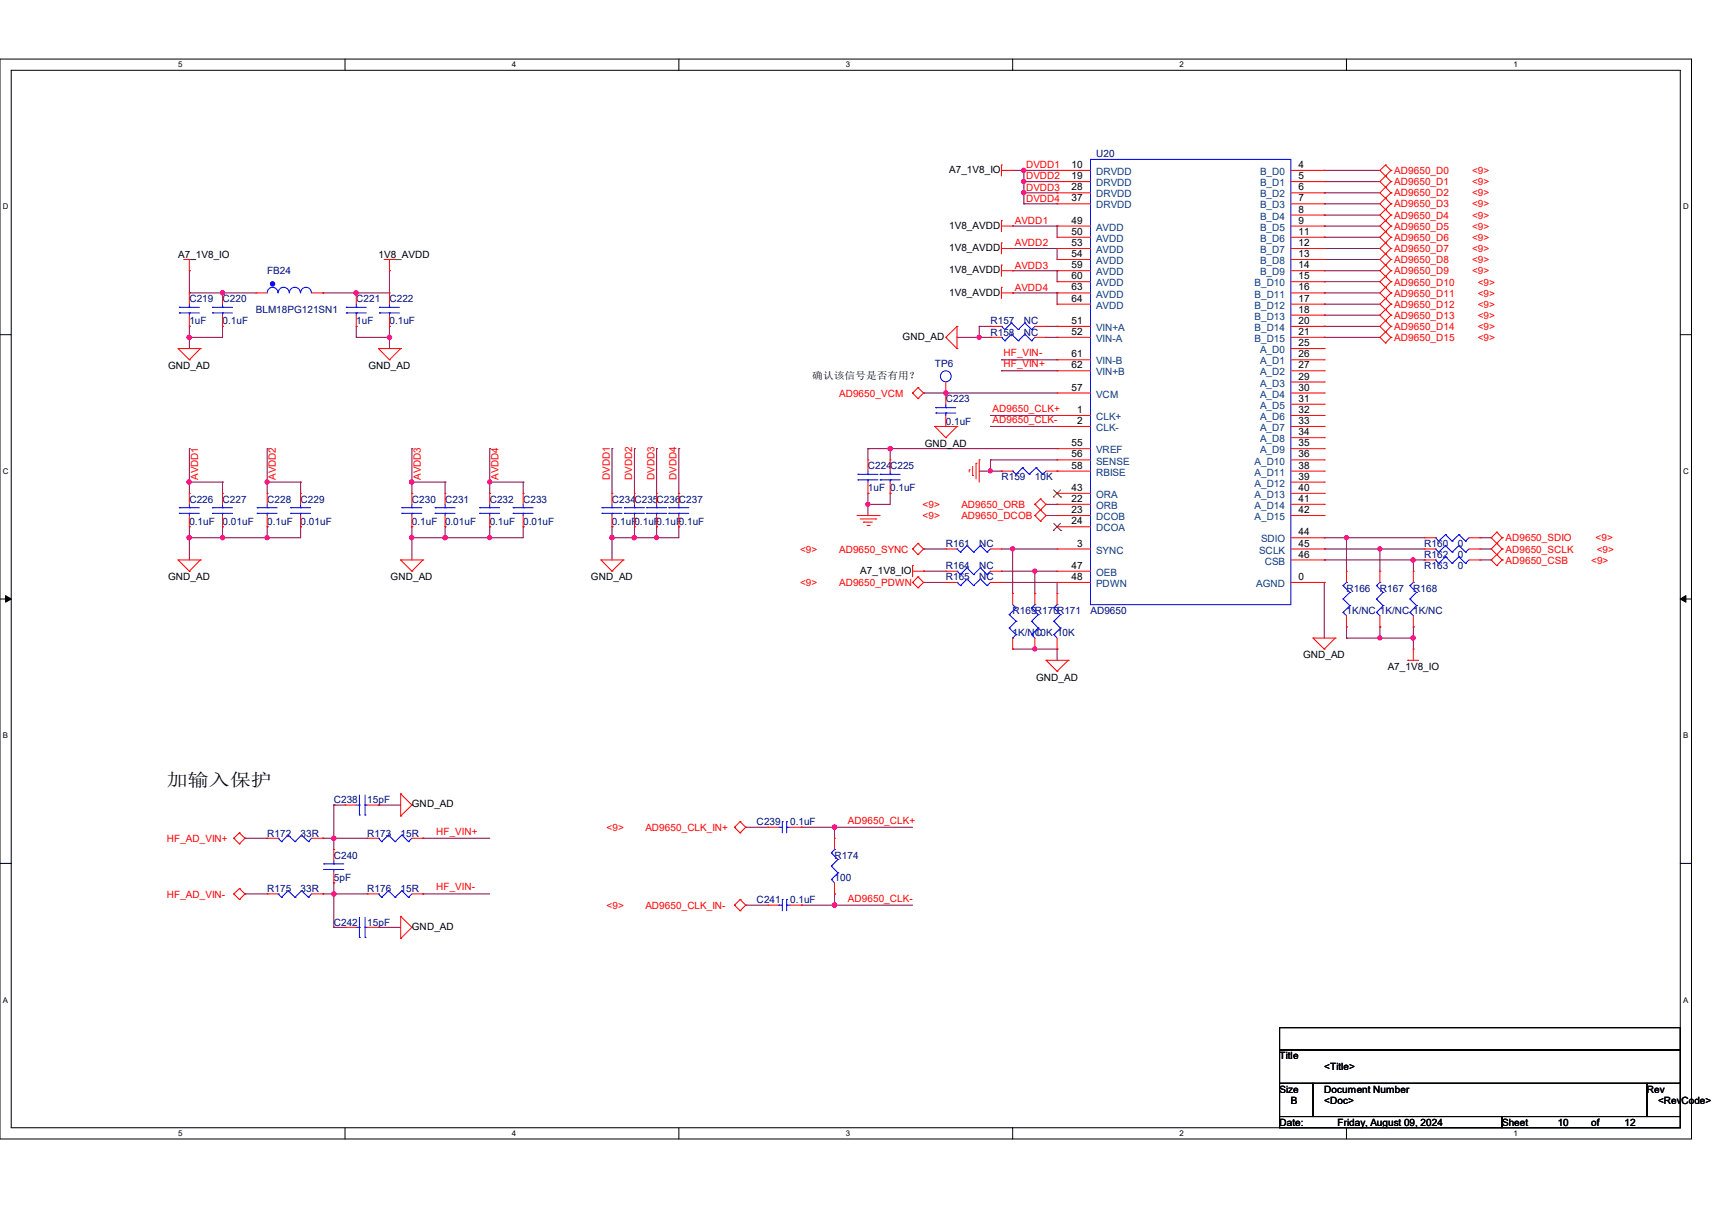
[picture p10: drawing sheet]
<svg xmlns="http://www.w3.org/2000/svg" width="297mm" height="210mm" viewBox="0 0 297 210" stroke-linecap="round" stroke-linejoin="round" font-family="sans-serif">
<path d="M0 10.2h293.5v187.3h-293.5zM1.9 12.2h289.6v183.4h-289.6z" fill="none" stroke="#000" stroke-width=".17"/>
<g fill="#fff">
<path d="M30.9 10.5h.8v1.5h-.8z"/>
<path d="M30.9 195.8h.8v1.5h-.8z"/>
</g>
<path d="M59.9 10.2v2M59.9 195.6v1.9" fill="none" stroke="#000" stroke-width=".17"/>
<g fill="#fff">
<path d="M88.8 10.5h.8v1.5h-.8z"/>
<path d="M88.8 195.8h.8v1.5h-.8z"/>
</g>
<path d="M117.8 10.2v2M117.8 195.6v1.9" fill="none" stroke="#000" stroke-width=".17"/>
<g fill="#fff">
<path d="M146.7 10.5h.8v1.5h-.8z"/>
<path d="M146.7 195.8h.8v1.5h-.8z"/>
</g>
<path d="M175.7 10.2v2M175.7 195.6v1.9" fill="none" stroke="#000" stroke-width=".17"/>
<g fill="#fff">
<path d="M204.6 10.5h.8v1.5h-.8z"/>
<path d="M204.6 195.8h.8v1.5h-.8z"/>
</g>
<path d="M233.6 10.2v2M233.6 195.6v1.9" fill="none" stroke="#000" stroke-width=".17"/>
<g fill="#fff">
<path d="M262.6 10.5h.7v1.5h-.7z"/>
<path d="M262.6 195.8h.7v1.5h-.7z"/>
<path d="M.5 35.1h1v1.5h-1z"/>
<path d="M292 35.1h1v1.5h-1z"/>
<path d="M.5 80.9h1v1.6h-1z"/>
<path d="M292 80.9h1v1.6h-1z"/>
</g>
<path d="M0 58h1.9M291.5 58h2" fill="none" stroke="#000" stroke-width=".17"/>
<g fill="#fff">
<path d="M.5 126.8h.9v1.5h-.9z"/>
<path d="M292 126.8h.9v1.5h-.9z"/>
</g>
<path d="M0 103.9h1.9M291.5 103.9h2" fill="none" stroke="#000" stroke-width=".17"/>
<path d="M1 103.3l.9 .6-.9 .5zM291.5 103.9l1-.6v1.1z" fill="#000" stroke="#000" stroke-width=".17"/>
<g fill="#fff">
<path d="M.5 172.6h.9v1.6h-.9z"/>
<path d="M292 172.6h.9v1.6h-.9z"/>
</g>
<path d="M0 149.7h1.9M291.5 149.7h2M222 178.2h69.5v3.9h-69.5zM222 182.1h69.5v5.8h-69.5zM222 187.9h5.8v5.7h-5.8zM222 193.6h38.6v2h-38.6zM227.8 187.9h57.9v5.7h-57.9zM260.6 193.6h30.9v2h-30.9zM285.7 187.9h5.8v5.7h-5.8z" fill="none" stroke="#000" stroke-width=".17"/>
<g fill="none" stroke="#800040" stroke-width=".17">
<path d="M175.7 39.2h.1M175.7 29.5h7.7M175.7 39.2h7.7M177.6 29.5h.1M177.6 31.5h.1M177.6 33.4h.1M177.6 35.3h.1M177.6 29.5v5.8M177.6 33.4h5.8M177.6 35.3h5.8M177.6 31.5h5.8M183.4 39.2h.1"/>
<path d="M183.4 39.2v1.9M229.7 29.5h.1M229.7 31.5h.1M229.7 33.4h.1M229.7 35.3h.1M229.7 37.3h.1M229.7 39.2h.1M229.7 29.5h9.7M229.7 33.4h9.7M229.7 35.3h9.7M229.7 39.2h9.7M229.7 31.5h9.7"/>
<path d="M229.7 37.3h9.7M32.9 56.6h.1M32.9 58.5h.1M32.9 50.8h.1M32.9 46.9h.1M32.9 50.8h11.5M32.9 46.9v3.9M32.9 56.6v3.9M38.6 56.6h.1M38.6 50.8h.1M38.6 56.6v1.9h-5.7M56 50.8h.1"/>
<path d="M61.8 56.6h.1M61.8 58.5h.1M61.8 50.8h.1M61.8 58.5h5.8M61.8 56.6v1.9M67.6 56.6h.1M67.6 58.5h.1M67.6 46.9h.1M67.6 46.9v3.9h-11.6M67.6 56.6v3.9M166 58.5h.1M166 58.5h5.8"/>
<path d="M169.9 56.6h.1M169.9 56.6h1.9M169.9 56.6v1.9M171.8 56.6h.1M171.8 58.5h.1M175.7 50.8h.1M175.7 43.1h.1M175.7 46.9h.1M175.7 50.8h7.7M175.7 43.1h7.7M175.7 46.9h7.7M181.5 56.6h1.9"/>
<path d="M181.5 58.5h1.9M183.4 56.6h.1M183.4 58.5h.1M183.4 43.1h.1M183.4 46.9h.1M183.4 50.8h.1M183.4 43.1v1.9M183.4 46.9v2M183.4 50.8v1.9M229.7 41.1h.1M229.7 43.1h.1M229.7 45h.1"/>
<path d="M229.7 46.9h.1M229.7 48.9h.1M229.7 50.8h.1M229.7 52.7h.1M229.7 54.7h.1M229.7 56.6h.1M229.7 58.5h.1M229.7 50.8h9.7M229.7 43.1h9.7M229.7 46.9h9.7M229.7 56.6h9.7M229.7 58.5h9.7"/>
<path d="M229.7 41.1h9.7M229.7 45h9.7M229.7 48.9h9.7M229.7 52.7h9.7M229.7 54.7h9.7M32.9 77.8h.1M32.9 77.8v7.8M46.4 77.8h.1M46.4 77.8v7.8M71.5 77.8h.1M71.5 77.8v7.8M85 77.8h.1"/>
<path d="M85 77.8v7.8M106.2 77.8h.1M106.2 77.8v7.8M110.1 77.8h.1M110.1 77.8v7.8M113.9 77.8h.1M113.9 77.8v7.8M117.8 77.8h.1M117.8 77.8v7.8M150.6 77.8h.1M150.6 77.8h32.8M150.6 77.8v2"/>
<path d="M154.4 77.8h.1M154.4 77.8v2M160.2 68.2h.1M160.2 68.2h23.2M164.1 68.2h.1M171.8 72.1h.1M171.8 74h.1M171.8 79.8h.1M171.8 72.1h11.6M171.8 74h11.6M171.8 79.8h11.6M171.8 79.8v1.9"/>
<path d="M173.7 62.4h.1M173.7 64.3h.1M173.7 62.4h9.7M173.7 64.3h9.7M32.9 93.3h.1M32.9 91.4h.1M32.9 83.6h.1M32.9 91.4v5.7M32.9 83.6h5.7M38.6 93.3h.1M38.6 91.4h.1M38.6 83.6h.1"/>
<path d="M38.6 83.6v2M38.6 91.4v1.9M46.4 93.3h.1M46.4 91.4h.1M46.4 83.6h.1M46.4 91.4v1.9M46.4 83.6h5.8M52.2 91.4h.1M52.2 83.6h.1M52.2 91.4v1.9h-19.3M52.2 83.6v2M71.5 93.3h.1"/>
<path d="M71.5 91.4h.1M71.5 83.6h.1M71.5 91.4v5.7M71.5 83.6h5.7M77.2 93.3h.1M77.2 91.4h.1M77.2 83.6h.1M77.2 83.6v2M77.2 91.4v1.9M85 93.3h.1M85 91.4h.1M85 83.6h.1"/>
<path d="M85 91.4v1.9M85 83.6h5.8M90.8 91.4h.1M90.8 83.6h.1M90.8 91.4v1.9h-19.3M90.8 83.6v2M106.2 93.3h.1M106.2 91.4h.1M106.2 91.4v5.7M110.1 93.3h.1M110.1 91.4h.1M110.1 91.4v1.9"/>
<path d="M113.9 93.3h.1M113.9 91.4h.1M113.9 91.4v1.9M117.8 91.4h.1M117.8 91.4v1.9h-11.6M150.6 87.5h.1M150.6 85.6h.1M150.6 85.6v3.8M154.4 85.6h.1M154.4 85.6v1.9h-3.8M160.2 99.1h.1M160.2 95.2h.1"/>
<path d="M160.2 99.1h3.9M160.2 95.2h3.9M169.9 81.7h3.8M171.8 81.7h.1M173.7 99.1h.1M173.7 81.7h.1M173.7 99.1h9.7M173.7 95.2h9.7M175.7 95.2h.1M175.7 95.2v7.7M179.5 99.1h.1M179.5 99.1v3.8"/>
<path d="M181.5 87.5h1.9M181.5 89.4h1.9M183.4 87.5h.1M183.4 89.4h.1M229.7 93.3h.1M229.7 95.2h.1M229.7 97.1h.1M229.7 93.3h17.4M229.7 95.2h17.4M229.7 97.1h17.4M233.6 93.3h.1M233.6 93.3v5.8"/>
<path d="M239.4 95.2h.1M239.4 95.2v3.9M245.2 97.1h.1M245.2 97.1v2M247.1 97.1h.1M256.8 93.3h1.9M256.8 95.2h1.9M256.8 97.1h1.9M258.7 93.3h.1M258.7 95.2h.1M258.7 97.1h.1M160.2 101h.1"/>
<path d="M160.2 101h3.9M173.7 101h.1M173.7 101h9.7M175.7 112.6h.1M175.7 112.6h7.7M179.5 112.6h.1M183.4 101h.1M183.4 112.6h.1M183.4 101v1.9M183.4 112.6v1.9M229.7 101h.1M229.7 101v9.7"/>
<path d="M233.6 110.7h.1M233.6 108.7h.1M233.6 110.7h11.6M233.6 108.7v2M239.4 108.7h.1M239.4 110.7h.1M239.4 108.7v2M245.2 108.7h.1M245.2 110.7h.1M245.2 108.7v3.9M57.9 139.6h.1M57.9 139.6v7.7"/>
<path d="M57.9 139.6h2M65.7 139.6h.1M65.7 139.6h3.8M42.5 145.4h.1M42.5 155h.1M42.5 145.4h3.9M42.5 155h3.9M56 155h.1M56 145.4h.1M56 145.4h7.7M56 155h7.7M57.9 153.1h.1"/>
<path d="M57.9 145.4h.1M57.9 155h.1M57.9 153.1v7.7M73.4 145.4h.1M73.4 155h.1M73.4 145.4h11.6M73.4 155h11.6M129.4 143.5h.1M129.4 157h.1M129.4 143.5h3.8M129.4 157h3.8M139 143.5h.1"/>
<path d="M139 157h.1M139 143.5h19.3M139 157h19.3M144.8 143.5h.1M144.8 155h.1M144.8 157h.1M144.8 143.5v1.9M144.8 155v2M57.9 160.8h.1M57.9 160.8h2M65.7 160.8h.1M65.7 160.8h3.8"/>
</g>
<g fill="#f0f" stroke="#f0f" stroke-width=".17">
<circle cx="179.5" cy="99" r=".36"/>
<circle cx="239.4" cy="110.6" r=".36"/>
<circle cx="233.6" cy="93.2" r=".36"/>
<circle cx="239.4" cy="95.2" r=".36"/>
<circle cx="245.2" cy="97.1" r=".38"/>
<circle cx="245.2" cy="110.6" r=".38"/>
<circle cx="177.6" cy="29.5" r=".38"/>
<circle cx="177.6" cy="33.4" r=".38"/>
<circle cx="177.6" cy="31.5" r=".38"/>
<circle cx="150.6" cy="87.5" r=".36"/>
<circle cx="154.4" cy="77.8" r=".38"/>
<circle cx="164.1" cy="68.2" r=".38"/>
<circle cx="179.5" cy="112.5" r=".36"/>
<circle cx="113.9" cy="93.2" r=".36"/>
<circle cx="110" cy="93.2" r=".38"/>
<circle cx="106.2" cy="93.2" r=".38"/>
<circle cx="38.6" cy="93.2" r=".38"/>
<circle cx="32.8" cy="93.2" r=".38"/>
<circle cx="46.3" cy="93.2" r=".36"/>
<circle cx="77.2" cy="93.2" r=".38"/>
<circle cx="71.4" cy="93.2" r=".38"/>
<circle cx="84.9" cy="93.2" r=".36"/>
<circle cx="71.4" cy="83.6" r=".38"/>
<circle cx="32.8" cy="83.6" r=".38"/>
<circle cx="46.3" cy="83.6" r=".36"/>
<circle cx="84.9" cy="83.6" r=".36"/>
<circle cx="169.9" cy="58.5" r=".36"/>
<circle cx="175.7" cy="95.2" r=".36"/>
<circle cx="67.6" cy="58.5" r=".38"/>
<circle cx="32.8" cy="58.5" r=".38"/>
<circle cx="38.6" cy="50.8" r=".38"/>
<circle cx="61.8" cy="50.8" r=".38"/>
<circle cx="57.9" cy="155" r=".38"/>
<circle cx="57.9" cy="145.4" r=".38"/>
<circle cx="144.8" cy="143.4" r=".38"/>
<circle cx="144.8" cy="157" r=".38"/>
<circle cx="171.8" cy="81.7" r=".36"/>
</g>
<g fill="none" stroke="#f00" stroke-width=".17">
<path d="M173.7 28.6h.1M173.7 38.3h.1M173.7 29.5h2M173.7 28.6v1.9M173.7 38.3v1.9M173.7 39.2h2M175.7 29.5h.1M175.7 39.2h.1M183.4 29.5h.1M183.4 31.5h.1M183.4 33.4h.1M183.4 35.3h.1"/>
<path d="M183.4 39.2h.1M183.4 29.5h5.8M183.4 39.2h5.8M183.4 31.5h5.8M183.4 33.4h5.8M183.4 35.3h5.8M223.9 29.5h5.8M223.9 39.2h5.8M223.9 31.5h5.8M223.9 33.4h5.8M223.9 35.3h5.8M223.9 37.3h5.8"/>
<path d="M229.7 29.5h.1M229.7 31.5h.1M229.7 33.4h.1M229.7 35.3h.1M229.7 37.3h.1M229.7 39.2h.1M240.4 28.6h.1M240.4 30.5h.1M240.4 32.5h.1M240.4 34.4h.1M240.4 36.3h.1M240.4 38.3h.1"/>
<path d="M240.4 30.5l-1 1 1 1M240.4 28.6l-1 .9 1 1M240.4 28.6l.9 .9M240.4 30.5l.9 1M240.4 32.5l-1 .9 1 1M240.4 32.5l.9 .9M240.4 34.4l.9 .9M240.4 36.3l-1 1 1.9 1.9M240.4 36.3l.9 1M240.4 38.3l-1 .9 1 1M241.3 29.5h.1M241.3 31.5h.1"/>
<path d="M241.3 33.4h.1M241.3 35.3h.1M241.3 37.3h.1M241.3 39.2h.1M241.3 29.5l-.9 1M241.3 31.5l-.9 1M241.3 33.4l-1.9 1.9 1 1M241.3 35.3l-.9 1M241.3 37.3l-.9 1M241.3 39.2l-.9 1M31.9 45h1.9M32.9 46.9h.1"/>
<path d="M32.9 56.6h.1M32.9 50.8h.1M32.9 45v1.9M32.9 50.8v1.9M32.9 54.7v1.9M33.8 45h.1M38.6 56.6h.1M38.6 50.8h.1M38.6 50.8v1.9M38.6 54.7v1.9M44.4 50.8h.1M44.4 50.8h2"/>
<path d="M54.1 50.8h1.9M56 50.8h.1M61.8 56.6h.1M61.8 50.8h.1M61.8 50.8v1.9M61.8 54.7v1.9M66.6 45h1.9M67.6 46.9h.1M67.6 56.6h.1M67.6 50.8h.1M67.6 45v1.9M67.6 50.8v1.9"/>
<path d="M67.6 54.7v1.9M68.5 45h.1M164.1 58.5h.1M164.1 58.5l1.9 2M166 56.6h.1M166 56.6v3.9M166 56.6l-1.9 1.9M171.8 56.6h.1M171.8 58.5h.1M171.8 56.6h1.9M171.8 58.5h1.9M173.7 42.1h.1"/>
<path d="M173.7 46h.1M173.7 49.8h.1M173.7 42.1v1.9M173.7 46v1.9M173.7 49.8v2M173.7 43.1h2M173.7 46.9h2M173.7 50.8h2M175.7 43.1h.1M175.7 46.9h.1M175.7 50.8h.1M179.5 56.6h2"/>
<path d="M179.5 58.5h2M181.5 56.6h.1M181.5 58.5h.1M183.4 41.1h.1M183.4 56.6h.1M183.4 58.5h.1M183.4 43.1h.1M183.4 45h.1M183.4 46.9h.1M183.4 48.9h.1M183.4 50.8h.1M183.4 52.7h.1"/>
<path d="M183.4 43.1h5.8M183.4 46.9h5.8M183.4 50.8h5.8M183.4 45h5.8M183.4 56.6h5.8M183.4 58.5h5.8M183.4 41.1h5.8M183.4 48.9h5.8M183.4 52.7h5.8M223.9 43.1h5.8M223.9 46.9h5.8M223.9 50.8h5.8"/>
<path d="M223.9 45h5.8M223.9 56.6h5.8M223.9 58.5h5.8M223.9 41.1h5.8M223.9 48.9h5.8M223.9 52.7h5.8M223.9 54.7h5.8M229.7 41.1h.1M229.7 43.1h.1M229.7 45h.1M229.7 46.9h.1M229.7 48.9h.1"/>
<path d="M229.7 50.8h.1M229.7 52.7h.1M229.7 54.7h.1M229.7 56.6h.1M229.7 58.5h.1M240.4 40.2h.1M240.4 42.1h.1M240.4 44h.1M240.4 46h.1M240.4 47.9h.1M240.4 49.8h.1M240.4 51.8h.1"/>
<path d="M240.4 53.7h.1M240.4 55.6h.1M240.4 57.6h.1M240.4 59.5h.1M240.4 40.2l-1 .9 1 1M240.4 40.2l.9 .9M240.4 42.1l-1 1 1 .9M240.4 42.1l.9 1M240.4 44l.9 1M240.4 46l-1 .9 1.9 2M240.4 46l.9 .9M240.4 47.9l-1 1 1 .9"/>
<path d="M240.4 49.8l-1 1 1 1M240.4 49.8l.9 1M240.4 51.8l-1 .9 1 1M240.4 51.8l.9 .9M240.4 53.7l.9 1M240.4 55.6l-1 1 1.9 1.9M240.4 55.6l.9 1M240.4 57.6l-1 .9 1 1M241.3 41.1h.1M241.3 43.1h.1M241.3 45h.1M241.3 46.9h.1"/>
<path d="M241.3 48.9h.1M241.3 50.8h.1M241.3 52.7h.1M241.3 54.7h.1M241.3 56.6h.1M241.3 58.5h.1M241.3 41.1l-.9 1M241.3 43.1l-1.9 1.9 1 1M241.3 45l-.9 1M241.3 46.9l-.9 1M241.3 48.9l-.9 .9M241.3 50.8l-.9 1"/>
<path d="M241.3 52.7l-1.9 2 1 .9M241.3 54.7l-.9 .9M241.3 56.6l-.9 1M241.3 58.5l-.9 1M30.9 60.5h.1M30.9 60.5h3.9M30.9 60.5l2 1.9M32.9 62.4h.1M34.8 60.5h.1M34.8 60.5l-1.9 1.9M65.7 60.5h.1M65.7 60.5h3.8"/>
<path d="M65.7 60.5l1.9 1.9M67.6 62.4h.1M69.5 60.5h.1M69.5 60.5l-1.9 1.9M150.6 79.8h.1M150.6 79.8v1.9M154.4 79.8h.1M154.4 79.8v1.9M158.3 68.2h.1M158.3 68.2l1 .9M159.3 67.2h.1M159.3 69.1h.1"/>
<path d="M159.3 67.2l.9 1-.9 .9M159.3 67.2l-1 1M162.2 74h.1M162.2 74h3.8M162.2 74l1.9 1.9M164.1 75.9h.1M164.1 74h.1M164.1 68.2h.1M164.1 66.3v3.8M164.1 72.1v1.9M166 74h.1M166 60.5h.1"/>
<path d="M166 74l-1.9 1.9M169.9 79.8h.1M169.9 79.8v3.8M183.4 72.1h.1M183.4 74h.1M183.4 77.8h.1M183.4 79.8h.1M183.4 68.2h.1M183.4 62.4h.1M183.4 64.3h.1M183.4 74h5.8M183.4 72.1h5.8"/>
<path d="M183.4 77.8h5.8M183.4 79.8h5.8M183.4 68.2h5.8M183.4 62.4h5.8M183.4 64.3h5.8M223.9 60.5h5.8M223.9 74h5.8M223.9 72.1h5.8M223.9 77.8h5.8M223.9 79.8h5.8M223.9 68.2h5.8M223.9 62.4h5.8"/>
<path d="M223.9 64.3h5.8M223.9 66.3h5.8M223.9 70.1h5.8M223.9 75.9h5.8M229.7 60.5h.1M229.7 62.4h.1M229.7 64.3h.1M229.7 66.3h.1M229.7 68.2h.1M229.7 70.1h.1M229.7 72.1h.1M229.7 74h.1"/>
<path d="M229.7 75.9h.1M229.7 77.8h.1M229.7 79.8h.1M30.9 97.1h.1M30.9 97.1h3.9M30.9 97.1l2 2M32.9 99.1h.1M32.9 91.4h.1M32.9 85.6h.1M32.9 85.6v1.9M32.9 89.4v2M34.8 97.1h.1"/>
<path d="M34.8 97.1l-1.9 2M38.6 91.4h.1M38.6 85.6h.1M38.6 85.6v1.9M38.6 89.4v2M46.4 91.4h.1M46.4 85.6h.1M46.4 85.6v1.9M46.4 89.4v2M52.2 91.4h.1M52.2 85.6h.1M52.2 85.6v1.9"/>
<path d="M52.2 89.4v2M69.5 97.1h.1M69.5 97.1h3.9M69.5 97.1l2 2M71.5 99.1h.1M71.5 91.4h.1M71.5 85.6h.1M71.5 85.6v1.9M71.5 89.4v2M73.4 97.1h.1M73.4 97.1l-1.9 2M77.2 91.4h.1"/>
<path d="M77.2 85.6h.1M77.2 85.6v1.9M77.2 89.4v2M85 91.4h.1M85 85.6h.1M85 85.6v1.9M85 89.4v2M90.8 91.4h.1M90.8 85.6h.1M90.8 85.6v1.9M90.8 89.4v2M104.3 97.1h.1"/>
<path d="M104.3 97.1h3.8M104.3 97.1l1.9 2M106.2 99.1h.1M106.2 91.4h.1M106.2 85.6h.1M106.2 85.6v1.9M106.2 89.4v2M108.1 97.1h.1M108.1 97.1l-1.9 2M110.1 91.4h.1M110.1 85.6h.1M110.1 85.6v1.9"/>
<path d="M110.1 89.4v2M113.9 91.4h.1M113.9 85.6h.1M113.9 85.6v1.9M113.9 89.4v2M117.8 91.4h.1M117.8 85.6h.1M117.8 85.6v1.9M117.8 89.4v2M148.7 89.4h3.8M149.2 90h2.7M149.8 90.6h.1"/>
<path d="M149.8 90.6h1.5M150.4 91.1h.4M150.6 85.6h.1M150.6 83.6v2M150.8 91.1h.1M151.9 90h.1M152.5 89.4h.1M154.4 85.6h.1M154.4 83.6v2M158.3 98.1h.1M158.3 95.2h.1M158.3 99.1h1.9"/>
<path d="M158.3 98.1v1.9M158.3 95.2l1 1M159.3 94.2h.1M159.3 96.2h.1M159.3 94.2l.9 1-.9 1M159.3 94.2l-1 1M160.2 99.1h.1M164.1 95.2h.1M164.1 99.1h.1M164.1 99.1h1.9M164.1 95.2h1.9M168.1 81.5h.1"/>
<path d="M168.1 81.5v.4M168.7 82.5h.1M168.7 80.9v1.6M169.3 80.3h.1M169.3 80.3v2.8M171.8 99.1h1.9M171.8 95.2h1.9M173.7 81.7h.1M173.7 95.2h.1M173.7 99.1h.1M173.7 81.7h2M179.5 87.5h.1"/>
<path d="M179.5 89.4h.1M179.5 87.5l2 1.9-1 1M179.5 89.4l1 1M180.5 86.5h.1M180.5 88.4h.1M180.5 90.4h.1M180.5 86.5l1 1-2 1.9M180.5 86.5l-1 1M181.5 81.7h7.7M183.4 81.7h.1M183.4 95.2h.1M183.4 87.5h.1"/>
<path d="M183.4 89.4h.1M183.4 91.4h.1M183.4 85.6h.1M183.4 99.1h.1M183.4 99.1h5.8M183.4 89.4h5.8M183.4 95.2h5.8M183.4 87.5h5.8M183.4 91.4h5.8M183.4 85.6h5.8M223.9 89.4h5.8M223.9 97.1h5.8"/>
<path d="M223.9 95.2h5.8M223.9 81.7h5.8M223.9 93.3h5.8M223.9 87.5h5.8M223.9 85.6h5.8M223.9 83.6h5.8M229.7 93.3h.1M229.7 95.2h.1M229.7 97.1h.1M229.7 81.7h.1M229.7 83.6h.1M229.7 85.6h.1"/>
<path d="M229.7 87.5h.1M229.7 89.4h.1M233.6 99.1h.1M233.6 99.1v1.9M239.4 99.1h.1M239.4 99.1v1.9M245.2 99.1h.1M245.2 99.1v1.9M247.1 95.2h.1M247.1 97.1h.1M247.1 93.3h.1M247.1 97.1h1.9"/>
<path d="M247.1 95.2h1.9M247.1 93.3h1.9M254.8 97.1h2M254.8 95.2h2M254.8 93.3h2M256.8 95.2h.1M256.8 97.1h.1M256.8 93.3h.1M259.7 92.3h.1M259.7 94.2h.1M259.7 96.2h.1M259.7 98.1h.1"/>
<path d="M259.7 92.3l-1 1 1 .9M259.7 92.3l.9 1M259.7 94.2l-1 1 1.9 1.9M259.7 94.2l.9 1M259.7 96.2l-1 .9 1 1M260.6 93.3h.1M260.6 95.2h.1M260.6 97.1h.1M260.6 93.3l-.9 .9M260.6 95.2l-.9 1M260.6 97.1l-.9 1M158.3 101h.1"/>
<path d="M158.3 101l1 .9M159.3 100h.1M159.3 101.9h.1M159.3 100l.9 1-.9 .9M159.3 100l-1 1M164.1 101h.1M164.1 101h1.9M171.8 101h1.9M173.7 101h.1M175.7 102.9h.1M175.7 112.6h.1M175.7 102.9v2"/>
<path d="M175.7 110.7v1.9M179.5 112.6h.1M179.5 102.9h.1M179.5 102.9v2M179.5 110.7v1.9M181.5 114.5h.1M181.5 114.5h3.8M181.5 114.5l1.9 1.9M183.4 116.4h.1M183.4 112.6h.1M183.4 102.9h.1M183.4 101h.1"/>
<path d="M183.4 102.9v2M183.4 110.7v1.9M183.4 101h5.8M185.3 114.5h.1M185.3 114.5l-1.9 1.9M223.9 101h5.8M227.8 110.7h.1M227.8 110.7h3.8M227.8 110.7l1.9 1.9M229.7 112.6h.1M229.7 101h.1M231.6 110.7h.1"/>
<path d="M231.6 110.7l-1.9 1.9M233.6 108.7h.1M233.6 106.8v1.9M239.4 108.7h.1M239.4 106.8v1.9M244.2 114.5h.1M244.2 114.5h1.9M245.2 112.6h.1M245.2 108.7h.1M245.2 106.8v1.9M245.2 112.6v1.9M59.9 139.6h.1"/>
<path d="M59.9 139.6h1.9M63.7 139.6h2M65.7 139.6h.1M69.5 137.7h.1M69.5 137.7v3.8M69.5 137.7l2 1.9M71.5 139.6h.1M71.5 139.6l-2 1.9M40.6 145.4h.1M40.6 155h.1M40.6 145.4l.9 .9M40.6 155l.9 1"/>
<path d="M41.5 144.4h.1M41.5 146.3h.1M41.5 154.1h.1M41.5 156h.1M41.5 144.4l1 1-1 .9M41.5 144.4l-.9 1M41.5 154.1l1 .9-1 1M41.5 154.1l-.9 .9M46.4 145.4h.1M46.4 155h.1M46.4 145.4h1.9M46.4 155h1.9"/>
<path d="M54.1 145.4h1.9M54.1 155h1.9M56 145.4h.1M56 155h.1M57.9 153.1h.1M57.9 147.3h.1M57.9 147.3v2M57.9 151.2v1.9M63.7 145.4h.1M63.7 155h.1M63.7 145.4h2M63.7 155h2"/>
<path d="M69.5 158.9h.1M69.5 141.5h.1M69.5 158.9v3.9M69.5 158.9l2 1.9M71.5 145.4h1.9M71.5 155h1.9M73.4 145.4h.1M73.4 155h.1M127.4 143.5h.1M127.4 157h.1M127.4 143.5l1 .9M127.4 157l1 .9"/>
<path d="M128.4 142.5h.1M128.4 144.4h.1M128.4 156h.1M128.4 157.9h.1M128.4 156l-1 1M128.4 142.5l1 1-1 .9M128.4 142.5l-1 1M128.4 156l1 1-1 .9M133.2 143.5h.1M133.2 157h.1M133.2 143.5h1.9M133.2 157h1.9"/>
<path d="M137.1 143.5h1.9M137.1 157h1.9M139 143.5h.1M139 157h.1M144.8 155h.1M144.8 145.4h.1M144.8 145.4v1.9M144.8 153.1v1.9M59.9 160.8h.1M59.9 160.8h1.9M63.7 160.8h2M65.7 160.8h.1"/>
<path d="M69.5 162.8h.1M71.5 160.8h.1M71.5 160.8l-2 2"/>
</g>
<g fill="none" stroke="#00f" stroke-width=".17">
<path d="M189.2 27.6h34.7v77.3h-34.7zM31.1 53.3h.1M31.1 54.3h.1M31.1 53.3h3.5M31.1 54.3h3.5M32.9 54.3h.1M32.9 53.3h.1M32.9 52.7v.6M32.9 54.3v.4M36.9 53.3h.1M36.9 54.3h.1M36.9 53.3h3.4"/>
<path d="M36.9 54.3h3.4M38.6 54.3h.1M38.6 53.3h.1M38.6 52.7v.6M38.6 54.3v.4M46.4 50.8a.93 .93 0 0 1 .9-1 .93 .93 0 0 1 .9 1M48.3 50.8a.95 .95 0 0 1 .9-1 .95 .95 0 0 1 1 1M50.2 50.8a.95 .95 0 0 1 1-1 .95 .95 0 0 1 .9 1 .95 .95 0 0 1 1-1 .95 .95 0 0 1 .9 1M60.1 53.3h.1M60.1 54.3h.1M60.1 53.3h3.4M60.1 54.3h3.4"/>
<path d="M61.8 54.3h.1M61.8 53.3h.1M61.8 52.7v.6M61.8 54.3v.4M65.8 53.3h.1M65.8 54.3h.1M65.8 53.3h3.5M65.8 54.3h3.5M67.6 54.3h.1M67.6 53.3h.1M67.6 52.7v.6M67.6 54.3v.4"/>
<path d="M173.7 56.6h.1M173.7 58.5h.1M173.7 56.6l.6 .5M173.7 58.5l.6 .6M174.3 57.1h.1M174.3 59.1h.1M175.5 56h.1M175.5 58h.1M175.5 56l1.2 1.1M175.5 56l-1.2 1.1M175.5 58l1.2 1.1M175.5 58l-1.2 1.1"/>
<path d="M176.7 57.1h.1M176.7 59.1h.1M177.8 56h.1M177.8 58h.1M177.8 56l1.2 1.1M177.8 56l-1.1 1.1M177.8 58l1.2 1.1M177.8 58l-1.1 1.1M179 57.1h.1M179 59.1h.1M179.5 56.6l-.5 .5M179.5 58.5l-.5 .6"/>
<path d="M162.3 70.7h.1M162.3 71.6h.1M162.3 70.7h3.5M162.3 71.6h3.5M164.1 71.6h.1M164.1 70.7h.1M164.1 70.1v.6M164.1 71.6v.5M31.1 88.1h.1M31.1 89h.1M31.1 88.1h3.5M31.1 89h3.5"/>
<path d="M32.9 89h.1M32.9 88.1h.1M32.9 87.5v.6M32.9 89v.4M36.9 88.1h.1M36.9 89h.1M36.9 88.1h3.4M36.9 89h3.4M38.6 89h.1M38.6 88.1h.1M38.6 87.5v.6M38.6 89v.4"/>
<path d="M44.6 88.1h.1M44.6 89h.1M44.6 88.1h3.5M44.6 89h3.5M46.4 89h.1M46.4 88.1h.1M46.4 87.5v.6M46.4 89v.4M50.4 88.1h.1M50.4 89h.1M50.4 88.1h3.5M50.4 89h3.5"/>
<path d="M52.2 89h.1M52.2 88.1h.1M52.2 87.5v.6M52.2 89v.4M69.7 88.1h.1M69.7 89h.1M69.7 88.1h3.5M69.7 89h3.5M71.5 89h.1M71.5 88.1h.1M71.5 87.5v.6M71.5 89v.4"/>
<path d="M75.5 88.1h.1M75.5 89h.1M75.5 88.1h3.5M75.5 89h3.5M77.2 89h.1M77.2 88.1h.1M77.2 87.5v.6M77.2 89v.4M83.2 88.1h.1M83.2 89h.1M83.2 88.1h3.5M83.2 89h3.5"/>
<path d="M85 89h.1M85 88.1h.1M85 87.5v.6M85 89v.4M89 88.1h.1M89 89h.1M89 88.1h3.5M89 89h3.5M90.8 89h.1M90.8 88.1h.1M90.8 87.5v.6M90.8 89v.4"/>
<path d="M104.4 88.1h.1M104.4 89h.1M104.4 88.1h3.5M104.4 89h3.5M106.2 89h.1M106.2 88.1h.1M106.2 87.5v.6M106.2 89v.4M108.3 88.1h.1M108.3 89h.1M108.3 88.1h3.5M108.3 89h3.5"/>
<path d="M110.1 89h.1M110.1 88.1h.1M110.1 87.5v.6M110.1 89v.4M112.2 88.1h.1M112.2 89h.1M112.2 88.1h3.5M112.2 89h3.5M113.9 89h.1M113.9 88.1h.1M113.9 87.5v.6M113.9 89v.4"/>
<path d="M116 88.1h.1M116 89h.1M116 88.1h3.5M116 89h3.5M117.8 89h.1M117.8 88.1h.1M117.8 87.5v.6M117.8 89v.4M148.8 82.3h.1M148.8 83.2h.1M148.8 82.3h3.5M148.8 83.2h3.5"/>
<path d="M150.6 83.2h.1M150.6 82.3h.1M150.6 81.7v.6M150.6 83.2v.4M152.7 82.3h.1M152.7 83.2h.1M152.7 82.3h3.5M152.7 83.2h3.5M154.4 83.2h.1M154.4 82.3h.1M154.4 81.7v.6M154.4 83.2v.4"/>
<path d="M166 95.2h.1M166 99.1h.1M166 95.2l.6 .6M166 99.1l.6 .6M166.6 95.8h.1M166.6 99.7h.1M167.8 94.6h.1M167.8 98.5h.1M167.8 94.6l1.1 1.2M167.8 94.6l-1.2 1.2M167.8 98.5l1.1 1.2M167.8 98.5l-1.2 1.2"/>
<path d="M168.9 95.8h.1M168.9 99.7h.1M170.1 94.6h.1M170.1 98.5h.1M170.1 94.6l1.1 1.2M170.1 94.6l-1.2 1.2M170.1 98.5l1.1 1.2M170.1 98.5l-1.2 1.2M171.2 95.8h.1M171.2 99.7h.1M171.8 95.2l-.6 .6M171.8 99.1l-.6 .6"/>
<path d="M175.7 81.7h.1M175.7 81.7l.6 .6M176.3 82.3h.1M177.4 81.1h.1M177.4 81.1l1.2 1.2M177.4 81.1l-1.1 1.2M178.6 82.3h.1M179.7 81.1h.1M179.7 81.1l1.2 1.2M179.7 81.1l-1.1 1.2M180.9 82.3h.1M181.5 81.7l-.6 .6"/>
<path d="M249 95.2h.1M249 97.1h.1M249 93.3h.1M249 95.2l.6 .6M249 97.1l.6 .6M249 93.3l.6 .6M249.6 95.8h.1M249.6 97.7h.1M249.6 93.9h.1M250.8 94.6h.1M250.8 96.6h.1M250.8 92.7h.1"/>
<path d="M250.8 94.6l1.1 1.2M250.8 94.6l-1.2 1.2M250.8 96.6l1.1 1.1M250.8 96.6l-1.2 1.1M250.8 92.7l1.1 1.2M250.8 92.7l-1.2 1.2M251.9 95.8h.1M251.9 97.7h.1M251.9 93.9h.1M253.1 94.6h.1M253.1 96.6h.1M253.1 92.7h.1"/>
<path d="M253.1 94.6l1.2 1.2M253.1 94.6l-1.2 1.2M253.1 96.6l1.2 1.1M253.1 96.6l-1.2 1.1M253.1 92.7l1.2 1.2M253.1 92.7l-1.2 1.2M254.3 95.8h.1M254.3 97.7h.1M254.3 93.9h.1M254.8 95.2l-.5 .6M254.8 97.1l-.5 .6M254.8 93.3l-.5 .6"/>
<path d="M166 101h.1M166 101l.6 .6M166.6 101.6h.1M167.8 100.4h.1M167.8 100.4l1.1 1.2M167.8 100.4l-1.2 1.2M168.9 101.6h.1M170.1 100.4h.1M170.1 100.4l1.1 1.2M170.1 100.4l-1.2 1.2M171.2 101.6h.1M171.8 101l-.6 .6"/>
<path d="M175.1 106.6h.1M175.1 108.9h.1M175.1 106.6l1.2 1.1M175.1 108.9l1.2 1.2M175.7 110.7h.1M175.7 104.9l.6 .5M176.3 105.4h.1M176.3 107.7h.1M176.3 110.1h.1M176.3 105.4l-1.2 1.2M176.3 107.7l-1.2 1.2M176.3 110.1l-.6 .6"/>
<path d="M179 110.1h.1M179 107.7h.1M179 105.4h.1M179 110.1l.5 .6M179 107.7l1.1 1.2M179 105.4l1.1 1.2M179.5 104.9h.1M179.5 104.9l-.5 .5M180.1 108.9h.1M180.1 106.6h.1M180.1 108.9l-1.1 1.2M180.1 106.6l-1.1 1.1"/>
<path d="M182.8 110.1h.1M182.8 107.7h.1M182.8 105.4h.1M182.8 110.1l.6 .6M182.8 107.7l1.2 1.2M182.8 105.4l1.2 1.2M183.4 104.9h.1M183.4 104.9l-.6 .5M184 108.9h.1M184 106.6h.1M184 108.9l-1.2 1.2M184 106.6l-1.2 1.1"/>
<path d="M233 106.2h.1M233 103.9h.1M233 101.6h.1M233 106.2l.6 .6M233 103.9l1.2 1.1M233 101.6l1.2 1.1M233.6 101h.1M233.6 101l-.6 .6M234.2 105h.1M234.2 102.7h.1M234.2 105l-1.2 1.2M234.2 102.7l-1.2 1.2"/>
<path d="M238.8 106.2h.1M238.8 103.9h.1M238.8 101.6h.1M238.8 106.2l.6 .6M238.8 103.9l1.1 1.1M238.8 101.6l1.1 1.1M239.4 101h.1M239.4 101l-.6 .6M239.9 105h.1M239.9 102.7h.1M239.9 105l-1.1 1.2M239.9 102.7l-1.1 1.2"/>
<path d="M244.6 106.2h.1M244.6 103.9h.1M244.6 101.6h.1M244.6 106.2l.6 .6M244.6 103.9l1.1 1.1M244.6 101.6l1.1 1.1M245.2 101h.1M245.2 101l-.6 .6M245.7 105h.1M245.7 102.7h.1M245.7 105l-1.1 1.2M245.7 102.7l-1.1 1.2"/>
<path d="M61.8 139.6h.6M62.4 139.6h.1M62.4 137.9v3.5M63.3 139.6h.1M63.3 139.6h.4M63.3 137.9v3.5M48.3 145.4h.1M48.3 155h.1M48.3 145.4l.6 .6M48.3 155l.6 .6M48.9 146h.1M48.9 155.6h.1"/>
<path d="M50 144.8h.1M50 154.5h.1M50 144.8l1.2 1.2M50 144.8l-1.1 1.2M50 154.5l1.2 1.1M50 154.5l-1.1 1.1M51.2 146h.1M51.2 155.6h.1M52.3 144.8h.1M52.3 154.5h.1M52.3 144.8l1.2 1.2M52.3 144.8l-1.1 1.2"/>
<path d="M52.3 154.5l1.2 1.1M52.3 154.5l-1.1 1.1M53.5 146h.1M53.5 155.6h.1M54.1 145.4l-.6 .6M54.1 155l-.6 .6M56.2 149.8h.1M56.2 150.8h.1M56.2 149.8h3.4M56.2 150.8h3.4M57.9 150.8h.1M57.9 149.8h.1"/>
<path d="M57.9 149.3v.5M57.9 150.8v.4M62.4 141.4h.1M62.4 159.1v3.5M63.3 141.4h.1M63.3 159.1v3.5M65.7 145.4h.1M65.7 155h.1M65.7 145.4l.5 .6M65.7 155l.5 .6M66.2 146h.1M66.2 155.6h.1"/>
<path d="M67.4 144.8h.1M67.4 154.5h.1M67.4 144.8l1.1 1.2M67.4 144.8l-1.2 1.2M67.4 154.5l1.1 1.1M67.4 154.5l-1.2 1.1M68.5 146h.1M68.5 155.6h.1M69.7 144.8h.1M69.7 154.5h.1M69.7 144.8l1.2 1.2M69.7 144.8l-1.2 1.2"/>
<path d="M69.7 154.5l1.2 1.1M69.7 154.5l-1.2 1.1M70.9 146h.1M70.9 155.6h.1M71.5 145.4l-.6 .6M71.5 155l-.6 .6M135.1 143.5h.1M135.1 157h.1M135.1 143.5h.6M135.1 157h.6M135.7 142.5h.1M135.7 156h.1"/>
<path d="M135.7 142.5v1.9M135.7 156v1.9M136.5 142.5h.1M136.5 143.5h.1M136.5 156h.1M136.5 157h.1M136.5 142.5v1.9M136.5 156v1.9M136.5 143.5h.6M136.5 157h.6M144.2 152.5h.1M144.2 150.2h.1"/>
<path d="M144.2 147.9h.1M144.2 152.5l.6 .6M144.2 150.2l1.2 1.2M144.2 147.9l1.2 1.2M144.8 147.3h.1M144.8 147.3l-.6 .6M145.4 151.4h.1M145.4 149.1h.1M145.4 151.4l-1.2 1.1M145.4 149.1l-1.2 1.1M61.8 160.8h.6M62.4 162.6h.1"/>
<path d="M62.4 160.8h.1M63.3 160.8h.1M63.3 162.6h.1M63.3 160.8h.4"/>
<circle cx="164.1" cy="65.3" r=".94"/>
</g>
<circle cx="47.3" cy="49.2" r=".38" fill="#00f" stroke="#00f" stroke-width=".17"/>
<path d="M182.8 92h.1M182.8 86.2h.1M182.8 90.8l1.2 1.2M182.8 85l1.2 1.2M184 90.8l-1.2 1.2M184 85l-1.2 1.2M184 92h.1M184 86.2h.1" fill="none" stroke="#804000" stroke-width=".17"/>
<text font-size="3" x="29" y="136.2">加输入保护</text>
<g font-size="1.7" fill="#f00">
<text x="178" y="29.2">DVDD1</text>
<text x="178" y="31.1">DVDD2</text>
<text x="178" y="33.1">DVDD3</text>
<text x="178" y="35">DVDD4</text>
<text x="241.9" y="30.2">AD9650_D0</text>
<text x="241.9" y="32.1">AD9650_D1</text>
<text x="241.9" y="34.1">AD9650_D2</text>
<text x="241.9" y="36">AD9650_D3</text>
<text x="255.4" y="30.2">&lt;9&gt;</text>
<text x="255.4" y="32.1">&lt;9&gt;</text>
<text x="255.4" y="34.1">&lt;9&gt;</text>
<text x="255.4" y="36">&lt;9&gt;</text>
<text x="176.1" y="38.8">AVDD1</text>
<text x="241.9" y="37.9">AD9650_D4</text>
<text x="241.9" y="39.9">AD9650_D5</text>
<text x="241.9" y="41.8">AD9650_D6</text>
<text x="255.4" y="37.9">&lt;9&gt;</text>
<text x="255.4" y="39.9">&lt;9&gt;</text>
<text x="255.4" y="41.8">&lt;9&gt;</text>
<text x="176.1" y="42.7">AVDD2</text>
<text x="176.1" y="46.6">AVDD3</text>
<text x="241.9" y="43.7">AD9650_D7</text>
<text x="241.9" y="45.6">AD9650_D8</text>
<text x="241.9" y="47.6">AD9650_D9</text>
<text x="255.4" y="43.7">&lt;9&gt;</text>
<text x="255.4" y="45.6">&lt;9&gt;</text>
<text x="255.4" y="47.6">&lt;9&gt;</text>
<text x="176.1" y="50.4">AVDD4</text>
<text x="241.9" y="49.5">AD9650_D10</text>
<text x="241.9" y="51.4">AD9650_D11</text>
<text x="241.9" y="53.4">AD9650_D12</text>
<text x="256.4" y="49.5">&lt;9&gt;</text>
<text x="256.4" y="51.4">&lt;9&gt;</text>
<text x="256.4" y="53.4">&lt;9&gt;</text>
<text x="241.9" y="55.3">AD9650_D13</text>
<text x="241.9" y="57.2">AD9650_D14</text>
<text x="241.9" y="59.2">AD9650_D15</text>
<text x="256.4" y="55.3">&lt;9&gt;</text>
<text x="256.4" y="57.2">&lt;9&gt;</text>
<text x="256.4" y="59.2">&lt;9&gt;</text>
<text x="174.1" y="61.8">HF_VIN-</text>
<text x="174.1" y="63.7">HF_VIN+</text>
<text x="145.6" y="68.8">AD9650_VCM</text>
<text x="172.2" y="71.5">AD9650_CLK+</text>
<text x="172.2" y="73.4">AD9650_CLK-</text>
<text x="34.4" y="83.2" transform="rotate(-90 34.4 83.2)">AVDD1</text>
<text x="47.9" y="83.2" transform="rotate(-90 47.9 83.2)">AVDD2</text>
<text x="73" y="83.2" transform="rotate(-90 73 83.2)">AVDD3</text>
<text x="86.5" y="83.2" transform="rotate(-90 86.5 83.2)">AVDD4</text>
<text x="105.8" y="83.2" transform="rotate(-90 105.8 83.2)">DVDD1</text>
<text x="109.7" y="83.2" transform="rotate(-90 109.7 83.2)">DVDD2</text>
<text x="113.5" y="83.2" transform="rotate(-90 113.5 83.2)">DVDD3</text>
<text x="117.4" y="83.2" transform="rotate(-90 117.4 83.2)">DVDD4</text>
<text x="160.1" y="88.1">&lt;9&gt;</text>
<text x="166.8" y="88.1">AD9650_ORB</text>
<text x="138.8" y="95.8">&lt;9&gt;</text>
<text x="145.6" y="95.8">AD9650_SYNC</text>
<text x="160.1" y="90">&lt;9&gt;</text>
<text x="166.8" y="90">AD9650_DCOB</text>
<text x="261.2" y="93.9">AD9650_SDIO</text>
<text x="261.2" y="95.8">AD9650_SCLK</text>
<text x="276.8" y="93.9">&lt;9&gt;</text>
<text x="277" y="95.8">&lt;9&gt;</text>
<text x="138.8" y="101.6">&lt;9&gt;</text>
<text x="145.6" y="101.6">AD9650_PDWN</text>
<text x="261.2" y="97.8">AD9650_CSB</text>
<text x="276.1" y="97.8">&lt;9&gt;</text>
<text x="147.1" y="142.9">AD9650_CLK+</text>
<text x="29" y="146">HF_AD_VIN+</text>
<text x="75.7" y="144.8">HF_VIN+</text>
<text x="105.2" y="144.1">&lt;9&gt;</text>
<text x="112" y="144.1">AD9650_CLK_IN+</text>
<text x="29" y="155.7">HF_AD_VIN-</text>
<text x="75.7" y="154.4">HF_VIN-</text>
<text x="105.2" y="157.6">&lt;9&gt;</text>
<text x="112" y="157.6">AD9650_CLK_IN-</text>
<text x="147.1" y="156.4">AD9650_CLK-</text>
</g>
<g font-size="1.7">
<text x="185.9" y="29.1">10</text>
<text x="225.3" y="29.1">4</text>
<text x="164.7" y="30">A7_1V8_IO</text>
<text x="185.9" y="31.1">19</text>
<text x="185.9" y="33">28</text>
<text x="185.9" y="34.9">37</text>
<text x="225.3" y="31.1">5</text>
<text x="225.3" y="33">6</text>
<text x="225.3" y="34.9">7</text>
<text x="164.7" y="39.7">1V8_AVDD</text>
<text x="185.9" y="38.8">49</text>
<text x="185.9" y="40.7">50</text>
<text x="225.3" y="36.9">8</text>
<text x="225.3" y="38.8">9</text>
<text x="225.3" y="40.7">11</text>
<text x="30.9" y="44.7">A7_1V8_IO</text>
<text x="65.7" y="44.7">1V8_AVDD</text>
<text x="164.7" y="43.5">1V8_AVDD</text>
<text x="164.7" y="47.4">1V8_AVDD</text>
<text x="185.9" y="42.7">53</text>
<text x="185.9" y="44.6">54</text>
<text x="185.9" y="46.5">59</text>
<text x="225.3" y="42.7">12</text>
<text x="225.3" y="44.6">13</text>
<text x="225.3" y="46.5">14</text>
<text x="164.7" y="51.3">1V8_AVDD</text>
<text x="185.9" y="48.4">60</text>
<text x="185.9" y="50.4">63</text>
<text x="185.9" y="52.3">64</text>
<text x="225.3" y="48.4">15</text>
<text x="225.3" y="50.4">16</text>
<text x="225.3" y="52.3">17</text>
<text x="156.6" y="59">GND_AD</text>
<text x="185.9" y="56.2">51</text>
<text x="185.9" y="58.1">52</text>
<text x="225.3" y="54.2">18</text>
<text x="225.3" y="56.2">20</text>
<text x="225.3" y="58.1">21</text>
<text x="29.2" y="64">GND_AD</text>
<text x="63.9" y="64">GND_AD</text>
<text x="140.9" y="65.7">确认该信号是否有用？</text>
<text x="185.9" y="62">61</text>
<text x="185.9" y="63.9">62</text>
<text x="225.3" y="60">25</text>
<text x="225.3" y="62">26</text>
<text x="225.3" y="63.9">27</text>
<text x="225.3" y="65.8">29</text>
<text x="185.9" y="67.7">57</text>
<text x="186.9" y="71.6">1</text>
<text x="225.3" y="67.7">30</text>
<text x="225.3" y="69.7">31</text>
<text x="225.3" y="71.6">32</text>
<text x="160.4" y="77.5">GND_AD</text>
<text x="185.9" y="77.4">55</text>
<text x="186.9" y="73.5">2</text>
<text x="225.3" y="73.5">33</text>
<text x="225.3" y="75.5">34</text>
<text x="225.3" y="77.4">35</text>
<text x="185.9" y="79.3">56</text>
<text x="185.9" y="81.3">58</text>
<text x="225.3" y="79.3">36</text>
<text x="225.3" y="81.3">38</text>
<text x="225.3" y="83.2">39</text>
<text x="185.9" y="87">22</text>
<text x="185.9" y="89">23</text>
<text x="185.9" y="85.1">43</text>
<text x="225.3" y="85.1">40</text>
<text x="225.3" y="87">41</text>
<text x="225.3" y="89">42</text>
<text x="185.9" y="90.9">24</text>
<text x="186.9" y="94.8">3</text>
<text x="225.3" y="92.8">44</text>
<text x="225.3" y="94.8">45</text>
<text x="29.2" y="100.7">GND_AD</text>
<text x="67.8" y="100.7">GND_AD</text>
<text x="102.5" y="100.7">GND_AD</text>
<text x="149.2" y="99.5">A7_1V8_IO</text>
<text x="185.9" y="98.6">47</text>
<text x="185.9" y="100.6">48</text>
<text x="225.3" y="96.7">46</text>
<text x="225.3" y="100.6">0</text>
<text x="179.7" y="118">GND_AD</text>
<text x="226.1" y="114.2">GND_AD</text>
<text x="240.7" y="116.1">A7_1V8_IO</text>
<text x="71.5" y="140">GND_AD</text>
<text x="71.5" y="161.3">GND_AD</text>
<text x="222" y="183.7">Title</text>
<text x="229.7" y="185.6">&lt;Title&gt;</text>
<text x="222" y="189.5">Size</text>
<text x="223.9" y="191.4">B</text>
<text x="229.7" y="191.4">&lt;Doc&gt;</text>
<text x="229.7" y="189.5">Document Number</text>
<text x="285.7" y="189.5">Rev</text>
<text x="287.7" y="191.4">&lt;RevCode&gt;</text>
<text x="222" y="195.2">Date:</text>
<text x="232.1" y="195.2">Friday, August 09, 2024</text>
<text x="260.6" y="195.2">Sheet</text>
<text x="270.2" y="195.2">10</text>
<text x="276" y="195.2">of</text>
<text x="281.8" y="195.2">12</text>
</g>
<g font-size="1.7" fill="#000080">
<text x="190.2" y="27.3">U20</text>
<text x="46.4" y="47.6">FB24</text>
<text x="32.8" y="52.4">C219</text>
<text x="38.6" y="52.4">C220</text>
<text x="61.8" y="52.4">C221</text>
<text x="67.6" y="52.4">C222</text>
<text x="32.8" y="56.3">1uF</text>
<text x="38.6" y="56.3">0.1uF</text>
<text x="44.4" y="54.4">BLM18PG121SN1</text>
<text x="61.8" y="56.3">1uF</text>
<text x="67.6" y="56.3">0.1uF</text>
<text x="171.8" y="56.3">R157</text>
<text x="171.8" y="58.2">R158</text>
<text x="177.6" y="56.3">NC</text>
<text x="177.6" y="58.2">NC</text>
<text x="162.2" y="63.6">TP6</text>
<text x="164.1" y="69.8">C223</text>
<text x="164.1" y="73.7">0.1uF</text>
<text x="150.6" y="81.4">C224C225</text>
<text x="173.7" y="83.3">R159</text>
<text x="179.5" y="83.3">10K</text>
<text x="32.8" y="87.2">C226</text>
<text x="38.6" y="87.2">C227</text>
<text x="46.4" y="87.2">C228</text>
<text x="52.2" y="87.2">C229</text>
<text x="71.5" y="87.2">C230</text>
<text x="77.2" y="87.2">C231</text>
<text x="85" y="87.2">C232</text>
<text x="90.8" y="87.2">C233</text>
<text x="106.2" y="87.2">C234C235C236C237</text>
<text x="150.6" y="85.2">1uF 0.1uF</text>
<text x="32.8" y="91">0.1uF</text>
<text x="38.6" y="91">0.01uF</text>
<text x="46.4" y="91">0.1uF</text>
<text x="52.2" y="91">0.01uF</text>
<text x="71.5" y="91">0.1uF</text>
<text x="77.2" y="91">0.01uF</text>
<text x="85" y="91">0.1uF</text>
<text x="90.8" y="91">0.01uF</text>
<text x="106.2" y="91">0.1uF0.1uF0.1uF0.1uF</text>
<text x="164.1" y="94.9">R161</text>
<text x="169.9" y="94.9">NC</text>
<text x="247.1" y="94.9">R160</text>
<text x="252.9" y="94.9">0</text>
<text x="164.1" y="100.7">R165</text>
<text x="164.1" y="98.7">R164</text>
<text x="169.9" y="100.7">NC</text>
<text x="169.9" y="98.7">NC</text>
<text x="247.1" y="96.8">R162</text>
<text x="247.1" y="98.7">R163</text>
<text x="252.9" y="96.8">0</text>
<text x="252.9" y="98.7">0</text>
<text x="175.7" y="106.5">R169R170R171</text>
<text x="189.2" y="106.5">AD9650</text>
<text x="233.6" y="102.6">R166</text>
<text x="233.6" y="106.5">1K/NC 1K/NC 1K/NC</text>
<text x="239.4" y="102.6">R167</text>
<text x="245.2" y="102.6">R168</text>
<text x="175.7" y="110.3">1K/NC</text>
<text x="179.5" y="110.3">10K 10K</text>
<text x="57.9" y="139.3">C238</text>
<text x="63.7" y="139.3">15pF</text>
<text x="131.3" y="143.1">C239</text>
<text x="137.1" y="143.1">0.1uF</text>
<text x="46.4" y="145.1">R172</text>
<text x="52.2" y="145.1">33R</text>
<text x="57.9" y="148.9">C240</text>
<text x="63.7" y="145.1">R173</text>
<text x="69.5" y="145.1">15R</text>
<text x="144.8" y="148.9">R174</text>
<text x="46.4" y="154.7">R175</text>
<text x="52.2" y="154.7">33R</text>
<text x="57.9" y="152.8">5pF</text>
<text x="63.7" y="154.7">R176</text>
<text x="69.5" y="154.7">15R</text>
<text x="144.8" y="152.8">100</text>
<text x="57.9" y="160.5">C242</text>
<text x="63.7" y="160.5">15pF</text>
<text x="131.3" y="156.6">C241</text>
<text x="137.1" y="156.6">0.1uF</text>
</g>
<g font-size="1.7" fill="#004080">
<text x="190.2" y="30.4">DRVDD</text>
<text x="190.2" y="32.3">DRVDD</text>
<text x="190.2" y="34.2">DRVDD</text>
<text x="218.6" y="30.4">B_D0</text>
<text x="218.6" y="32.3">B_D1</text>
<text x="218.6" y="34.2">B_D2</text>
<text x="190.2" y="36.2">DRVDD</text>
<text x="190.2" y="40">AVDD</text>
<text x="190.2" y="42">AVDD</text>
<text x="218.6" y="36.2">B_D3</text>
<text x="218.6" y="38.1">B_D4</text>
<text x="218.6" y="40">B_D5</text>
<text x="218.6" y="42">B_D6</text>
<text x="190.2" y="43.9">AVDD</text>
<text x="190.2" y="45.8">AVDD</text>
<text x="190.2" y="47.8">AVDD</text>
<text x="218.6" y="43.9">B_D7</text>
<text x="218.6" y="45.8">B_D8</text>
<text x="218.6" y="47.8">B_D9</text>
<text x="190.2" y="49.7">AVDD</text>
<text x="190.2" y="51.6">AVDD</text>
<text x="190.2" y="53.6">AVDD</text>
<text x="217.6" y="49.7">B_D10</text>
<text x="217.6" y="51.6">B_D11</text>
<text x="217.6" y="53.6">B_D12</text>
<text x="190.2" y="57.4">VIN+A</text>
<text x="190.2" y="59.3">VIN-A</text>
<text x="217.6" y="55.5">B_D13</text>
<text x="217.6" y="57.4">B_D14</text>
<text x="217.6" y="59.3">B_D15</text>
<text x="190.2" y="63.2">VIN-B</text>
<text x="190.2" y="65.1">VIN+B</text>
<text x="218.6" y="61.3">A_D0</text>
<text x="218.6" y="63.2">A_D1</text>
<text x="218.6" y="65.1">A_D2</text>
<text x="190.2" y="69">VCM</text>
<text x="218.6" y="67.1">A_D3</text>
<text x="218.6" y="69">A_D4</text>
<text x="218.6" y="70.9">A_D5</text>
<text x="190.2" y="72.9">CLK+</text>
<text x="190.2" y="74.8">CLK-</text>
<text x="218.6" y="72.9">A_D6</text>
<text x="218.6" y="74.8">A_D7</text>
<text x="218.6" y="76.7">A_D8</text>
<text x="190.2" y="78.6">VREF</text>
<text x="190.2" y="80.6">SENSE</text>
<text x="190.2" y="82.5">RBISE</text>
<text x="217.6" y="80.6">A_D10</text>
<text x="217.6" y="82.5">A_D11</text>
<text x="218.6" y="78.6">A_D9</text>
<text x="190.2" y="88.3">ORB</text>
<text x="190.2" y="86.4">ORA</text>
<text x="217.6" y="84.4">A_D12</text>
<text x="217.6" y="86.4">A_D13</text>
<text x="217.6" y="88.3">A_D14</text>
<text x="190.2" y="90.2">DCOB</text>
<text x="190.2" y="92.2">DCOA</text>
<text x="217.6" y="90.2">A_D15</text>
<text x="218.8" y="94.1">SDIO</text>
<text x="190.2" y="96">SYNC</text>
<text x="190.2" y="99.9">OEB</text>
<text x="190.2" y="101.8">PDWN</text>
<text x="217.9" y="101.8">AGND</text>
<text x="218.4" y="96">SCLK</text>
<text x="219.4" y="97.9">CSB</text>
</g>
<g font-size="1.4">
<text x="30.9" y="11.7">5</text>
<text x="88.8" y="11.7">4</text>
<text x="146.7" y="11.7">3</text>
<text x="204.6" y="11.7">2</text>
<text x="262.6" y="11.7">1</text>
<text x=".5" y="36.3">D</text>
<text x="292" y="36.3">D</text>
<text x=".5" y="82.2">C</text>
<text x="292" y="82.2">C</text>
<text x=".5" y="128">B</text>
<text x="292" y="128">B</text>
<text x=".5" y="173.9">A</text>
<text x="292" y="173.9">A</text>
<text x="30.9" y="197">5</text>
<text x="88.8" y="197">4</text>
<text x="146.7" y="197">3</text>
<text x="204.6" y="197">2</text>
<text x="262.6" y="197">1</text>
</g>
</svg>
